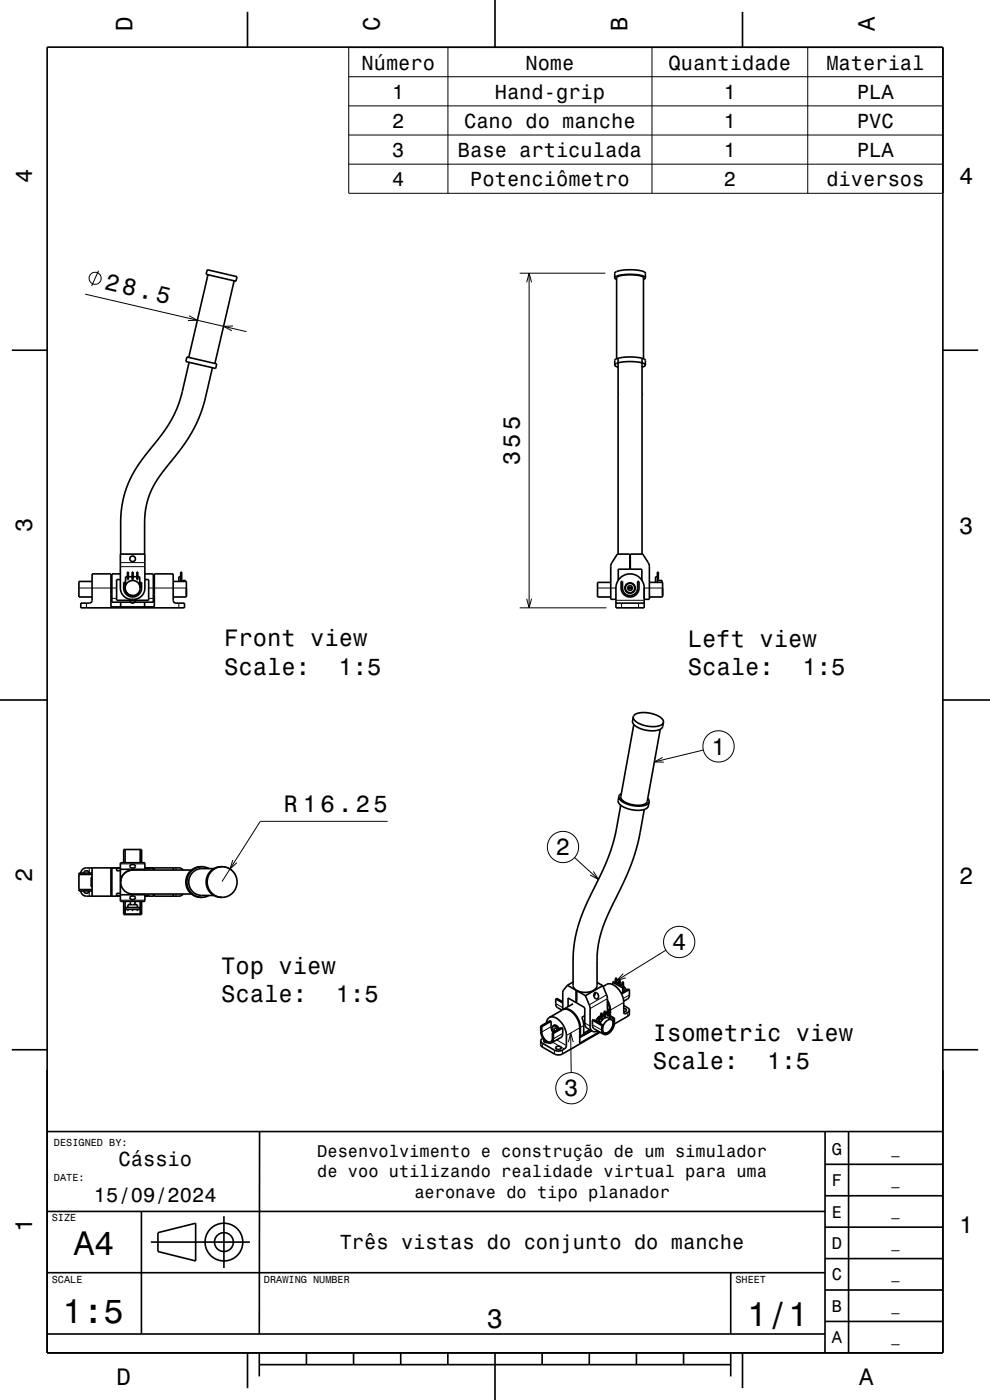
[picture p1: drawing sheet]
<svg xmlns="http://www.w3.org/2000/svg" width="210mm" height="297mm" viewBox="0 0 210 297" stroke-linecap="round" stroke-linejoin="round" font-family="sans-serif">
<g fill="none" stroke="#000" stroke-width=".21">
<path d="M74 10.1h126.1v30.9h-126.1zM74 16.3h126.1M95 10.1v30.9M138.3 10.1v30.9M171.3 10.1v30.9M74 22.5h126.1M74 28.6h126.1M74 34.8h126.1M20.9 57.4l-1.5 3.3M110.2 58h18.2M111.7 59.9l.5-1.9 .6 1.9M112.2 58v70.9"/>
<path d="M18.1 62.4l34.2 8M40.1 67l1.8 .9-2 .1M49.4 69.2h-2l1.8 1M25.5 119.4h5.2M16.7 124.7h6.8M18.3 127.9v1M23.7 124.7h1M23.7 126.9h1M25.5 120.2h5.2M31.5 124.7h1M31.5 126.9h1M32.7 124.7h6.8"/>
<path d="M37.9 127.9v1M110.2 128.9h18.5M111.7 127l.5 1.9 .6-1.9M126.7 124.7h4M130.7 127.3h5.9M131.9 127.9v1M135.4 127.9v1M136.6 124.7h4M149.2 159.1l-10.4 2.5M82.2 174.2h-27l-8.1 12.8M140.6 160.7l-1.8 .9 2 .1M18.9 184.1v1.1"/>
<path d="M18.9 189v1.1M25.5 183.3h5.2M25.5 191h5.2M37.3 184.1v.5M37.3 189.7v.4M47.1 183.9a3.2 3.2 0 0 1 2.9 2M49.4 182.4l-.6 2 1.5-1.4M121.9 181.9l5 4.7M125.9 184.9l1 1.7-1.7-1M116.9 217.8l-2 1.1M117.9 212.9l1.5 .9M119.4 219.2l-2 1.2"/>
<path d="M121.1 219.1l.1 8.4M123 218l-2.9 1.7M123.8 217.6l-.7 .4M123.8 219.4l-.7 .4M124 217l1.2 .7M125.7 217.4l1.9 1.1M128.7 211l-3.7 2.2M128.8 211.9l-3.6 2.1M129.3 214.4l-.2 .1M130 217.1h.1M132.2 206.6l-1.4 1.4 1.9-.6M132.3 212.7l-2.8 1.6"/>
<path d="M132.3 214.8l.4 .2M133.2 214.8v.8M133.5 211.1l-1.3 .7M141.2 201.6l-10.4 6.4M115.1 221.3v.8M117.2 221.1l2.5 1.4M117.6 222.8v.8M118.1 220.6l2 1.2M119.3 222.8v.8M121.6 221.1l-.5-2-.5 2"/>
<circle cx="20.2" cy="59" r="1.28"/>
<circle cx="152.4" cy="158.3" r="3.3"/>
<circle cx="119.4" cy="179.7" r="3.3"/>
<circle cx="144.1" cy="199.8" r="3.3"/>
<circle cx="121.2" cy="230.9" r="3.3"/>
</g>
<g fill="none" stroke="#000" stroke-width=".35">
<path d="M10 10h190v277h-190zM52.5 2.5v7.5M105 0v10M157.5 2.5v7.5M44 57.2l6.3 1.5-.2 1-6.4-1.5zM44.1 58.3l-4.1 17.5M49.7 59.6l-4.1 17.5M130.4 58.9l.4 .4M130.4 58.9a2.76 2.76 0 0 1 2.4-.7h.7a5.1 5.1 0 0 1 3.4 .7M130.4 58.9v-.9a2.76 2.76 0 0 1 2.4-.8h.7a5.1 5.1 0 0 1 3.4 .7v1M136.9 58.9l-.4 .4M2.5 74.3h7.5"/>
<path d="M39.6 75.7l6.4 1.5-.2 1-6.4-1.5zM40.1 76.9l-1.4 6.2a26.7 26.7 0 0 1-6.5 11.7 24 24 0 0 0-6.4 13.3l-.2 2.3v7.1M45.1 78l-1.5 6.2a32.6 32.6 0 0 1-7.9 14.4 17.7 17.7 0 0 0-5 11.9v7M130.4 77.4l.7 .5M130.4 77.4a2.72 2.72 0 0 1 2.4-.7h.7a5.1 5.1 0 0 1 3.4 .7M130.8 76.1l-.4 .3v1M130.8 76.1l1.3-.3 1.4-.1a5.1 5.1 0 0 1 3.4 .7v1M130.8 76.1v-17.2a4.4 4.4 0 0 1 3.3-.6 2.98 2.98 0 0 1 2.4 .6v17.2M131.1 76.2v41.3M136.2 76.2v41.3M136.9 77.4l-.7 .5M200 74.3h7.5"/>
<path d="M25.5 117.5h5.2v7.2a2.61 2.61 0 0 1-2.6 2.5 2.61 2.61 0 0 1-2.6-2.5zM19.5 121.7h4v7h9.2v-7h4v5.6a.6 .6 0 0 0 .6 .6h1.8v1h-22v-1h1.8a.6 .6 0 0 0 .6-.6zM19.5 123.3h-2.8v3.3h2.8M23.5 123.7h.2M23.5 125.7h.2M25.5 123h-.8v4.3h6.8v-4.3h-.8M25.5 121.7h-1.8v6h8.8v-6h-1.8M25.6 127.7v1M26.2 123.5h.3v1.2a1.6 1.6 0 0 0 1.6 1.6 1.6 1.6 0 0 0 1.6-1.6v-1.2h.3v1.2a1.9 1.9 0 0 1-1.9 1.9 1.9 1.9 0 0 1-1.9-1.9zM27 121.3h.2v1.7h-.2zM27 122.3h-.4v1.9M27.2 122.3h.8"/>
<path d="M27.6 127.1a.6 .6 0 0 0 .5 .8 .6 .6 0 0 0 .6-.8M28 121.3h.2v1.7h-.2zM28.2 122.3h.8M29 121.3h.2v1.7h-.2zM29.2 122.3h.4v1.9M29.7 124.7a1.6 1.6 0 0 0-1.6-1.6 1.6 1.6 0 0 0-1.6 1.6 1.6 1.6 0 0 0 1.6 1.6M30.7 127.7v1M32.5 123.7h.2M32.5 125.7h.2M36.7 123.3h2.8v3.3h-2.8M38.3 123h.2v-1.7h-.2v2M38.3 122.3h-.4v1"/>
<path d="M38.3 123.1h1v.2M129.6 123.5h-2.9v3.1h2.9M130.7 127.9h5.9M131.1 123.1v-2.4h2.5v-3.2h-2.6l-1.4 2.3v7.3h1.1M131.6 122.6a3 3 0 0 1 3.2-.6 3 3 0 0 1 1.8 2.7v4.2h-5.9v-4.3a2.99 2.99 0 0 1 .9-2zM131.7 123.3h.3v1.4a1.6 1.6 0 0 0 1.6 1.6 1.6 1.6 0 0 0 1.7-1.6v-1.4h.3v1.4a1.9 1.9 0 0 1-2 1.9 1.9 1.9 0 0 1-1.9-1.9zM133.2 124.8h.9M133.2 124.6h.9M136.2 123.1v-2.4h-2.5v-3.2h2.6l1.4 2.2v7.4h-1.1M137.7 123.5h2.9v3.1h-2.9M139.4 123h.3v-1.7h-.3v2.2M139.4 122.3h-.3v1.2"/>
<path d="M139.4 123.1h1.1v.4M0 148.5h10M134.3 152.1l-.1 .9a2.55 2.55 0 0 0 2.3 1.8 4.1 4.1 0 0 0 4-.5l.2-1.1M134.3 152.1a2.55 2.55 0 0 0 2.4 1.8 4.1 4.1 0 0 0 4-.5v-.2M134.3 152.1a1.91 1.91 0 0 1 2.1-.9 5 5 0 0 1 4.3 1.7v.3M134.4 153.7l-2.7 15.3a2.66 2.66 0 0 0 2.6 1.7 2.93 2.93 0 0 0 3-.6l2.8-15.4M200 148.5h10M131.3 168.9l-.2 .9a2.55 2.55 0 0 0 2.4 1.9 4.1 4.1 0 0 0 4-.5l.2-1.1M131.3 168.9a2.55 2.55 0 0 0 2.3 1.9 4.1 4.1 0 0 0 4-.5l.1-.2M131.7 170.8l-1.5 7.6a53.2 53.2 0 0 1-4.9 11.6 30.1 30.1 0 0 0-3.7 13.7v5.4a1.26 1.26 0 0 0 .7 1M131.8 168.4l-.5 .5M136.7 171.7l-1.1 5.9-1 3.6-1.6 4.3-2.1 4.6a30.6 30.6 0 0 0-4.2 11.6l-.1 7.4a2.45 2.45 0 0 1-2.9 1.4l-1.4-.4 1.9 1.1"/>
<path d="M137.4 169.4l.3 .7M16.7 188.7h2.8M16.7 185.5h2.8M17.1 189a1.2 1.2 0 0 0 1.2 1.1h7.2M17.7 189a.6 .6 0 0 0 .6 .5 .6 .6 0 0 0 .6-.5M17.7 185.2a.6 .6 0 0 1 .6-.5 .6 .6 0 0 1 .6 .5M19.5 184.1v6M19.5 185.2h-2.8v3.8h2.8M19.5 186.1h-.2v2h.2M23.5 184.1v6M23.5 188.1h.2M23.5 186.1h.2"/>
<path d="M23.7 184.1v6M24.7 184.1v.6h.8M24.7 184.2h.8M24.7 190h.8M25.5 184.1h-7.2a1.2 1.2 0 0 0-1.2 1.1M25.5 189.5h-.8v.6M25.5 184.4h5.2M25.5 189.8h5.2M25.6 187.2l-.1 4h5.2v-1.5M26.2 183v-2.8h3.8v2.8M26.2 191.2v2.8h3.8v-2.8M26.5 180.2v2.8"/>
<path d="M26.5 191.2v2.8M26.5 192.5h3.2M26.5 193.9h3.2M26.6 192.5v.4h3v-.4M27 192.9v.2h.2v-.2M27.1 192.5v-.6h2v.6M27.6 191.5h.1M27.7 191.2l-.1 .7M27.7 183.5l.4-.1 .6 .2a.57 .57 0 0 1-.6 .6 .57 .57 0 0 1-.5-.5zM27.7 190.2l.4-.1 .6 .2a.57 .57 0 0 1-.6 .5 .57 .57 0 0 1-.5-.4zM28 192.9v.2h.2v-.2M28.1 184.6a2.65 2.65 0 0 0-2.6 2.5v-4.1h5.2v1.6"/>
<path d="M28.1 184.6h12.5M28.1 184.6a2.54 2.54 0 0 0-2.5 2.5 2.54 2.54 0 0 0 2.5 2.6h12.5M28.6 191.2v.7M28.6 191.5h.1M29 192.9v.2h.2v-.2M29.7 180.2v2.8M29.7 191.2v2.8M30.7 184.1h7.3l.9 .5M30.7 184.2h.8M30.7 190h.8M31.5 184.1v.5M31.5 189.7v.4"/>
<path d="M32.5 184.1v.5M32.5 189.7v.4M32.7 184.1v.5M32.7 189.7v.4M36.7 184.1v.5M36.7 189.7v.4M38.9 189.7l-.5 .3-.5 .1h-7.2M42.8 183.9a3.3 3.3 0 0 0-3.4 3.2 3.3 3.3 0 0 0 3.4 3.3M42.8 183.9l1.5 .4M42.8 183.9a3.3 3.3 0 0 0-3.2 3.2 3.3 3.3 0 0 0 3.2 3.3M44.3 190l-1.5 .4M45.4 184.3h-2.6a2.85 2.85 0 0 0-2.8 2.8 2.85 2.85 0 0 0 2.8 2.9h2.6"/>
<path d="M45.4 184.3a3.3 3.3 0 0 0-1.6 3.7 3.3 3.3 0 0 0 3.3 2.4M47.1 183.9l-.9 .1-.8 .3M47.1 183.9a3.3 3.3 0 0 1 3.2 3.2 3.3 3.3 0 0 1-3.2 3.3M47.1 183.9a3.3 3.3 0 0 0-3.1 3.2 3.3 3.3 0 0 0 3.1 3.3M114.7 217.7v1.1a2.44 2.44 0 0 0 2.2 2.5l.1-.1M114.7 217.7l.2 .1M114.9 217.8v1.1a2.09 2.09 0 0 0 1.8 2.1 .73 .73 0 0 0 .5-.8v-1.1M116.5 215.9a2.41 2.41 0 0 1 2.8 1.4l.8 1.7v2.8a1.8 1.8 0 0 1-2.5 1l-2.5-1.5-.4-.5M116.5 215.9l2.9-1.7a2.41 2.41 0 0 1 2.7 1.4l.6 1.1 .2 .9 .1 3.7 4.2-2.4M116.5 215.9l-.4 .4-.2 .7M116.9 216.7v1.3l.4 1M116.9 216.7l-.2-.2-2 1.2"/>
<path d="M116.9 216.7l-2 1.1M117.2 219.1l.2 .1M117.3 217.8a.51 .51 0 0 1 .4-.4 .51 .51 0 0 1 .5 .3l.4 .6M117.4 217.7l.6 .1 .5 .6M117.4 217.7a.93 .93 0 0 0 .1 1.2M117.4 219.2l-.1 1.5-.3 .5M117.8 217.5l-.4 .2M117.9 211.9l.1 1.5 1.2 .9M117.9 211.9l1.5 .9M117.9 211.9l.2-.1 1.3 .7M118.2 218.5l-.3-.4h-.3l-.1 .3 .2 .4M119.4 218.1v1.3l-.2 .5-2.2 1.3"/>
<path d="M119.4 218.1l-2 1.1M119.4 218.1l-.2-.1-2 1.1M119.5 214.1a2.41 2.41 0 0 1 2.8 1.4l.6 1.1 .2 .9v2.3l-.1 .3 2.5-1.4-1.8 .9 .1-2.3-.4-1.5 .6-.3M119.5 214.1l-.1 .1M120.4 209l-1 1.3v3.9M120.4 209l1.8 1.1M121.6 212.9l-2.1 1.2M121.6 208.3l-1.2 .7M122.2 212.7l-1.7-1v1.9M122.2 210.1v2.6M122.3 210.1v2.7l1.7 1v3.2a1.18 1.18 0 0 0 .5 1.1l1.2 .7M122.3 210.1h-.1"/>
<path d="M122.3 212.7h-.1M124.2 211.2l1 2.6v3.9a1.19 1.19 0 0 0 .5 1.1M125.1 218.4l-1.3 .8M125.7 216.4v1.2l.1 .5 2.2 1.3M125.7 216.4l1.9 1.2M125.7 216.4l.2-.1 2 1.1M126.1 210.7a.66 .66 0 0 1 .8 .4 .66 .66 0 0 1-.4 .8 .85 .85 0 0 1-.4-1.2zM126.3 210.6l-.3 .7M126.6 208.4l1.3 .7M126.8 218.7l-.5 .2-.6-.1M126.8 215.9l.1 .1M126.9 215.8v1l-.5-.2 .5-.7"/>
<path d="M126.9 215.8l.2 .2M127.1 216v1M127.3 219l-8 4.6a1.85 1.85 0 0 1-1.7 0l-2.7-1.6-.2-.2v-1M127.4 215h.3M127.4 215v1.3l.2 .1M127.4 215l.2 .1M127.4 215.5l-.5 .3M127.4 215.8l-.3 .2M127.6 215.1v1.3M127.6 217.6l.1 1.3 .3 .5M127.7 215v1.3l-.1 .1M127.7 215l-.1 .1"/>
<path d="M127.9 217.4v1.2l.3 .5M127.9 209.1l.9 2.3v4.1l.2 .1M127.9 217.4l-.3 .2M127.9 209.1l-3.7 2.1M127.9 209.3l.8-.5a2.42 2.42 0 0 1 2.8 1.4l.7 1.8 .1 3h.4l.6-.3 .2-.4M128.1 214.6l.2 .1M128.1 214.6v1.3l.2 .1M128.1 214.6h.3M128.1 215.1l-.4 .2M128.1 215.4l-.4 .2M128.3 214.7v1.3M128.4 214.6v1.3l-.1 .1"/>
<path d="M128.4 214.6l-.1 .1M128.8 212.5l.5 1.2v1.7M128.8 212.2l.6 1.4 .1 1.9M128.8 214.7l-.4 .2M128.8 215l-.4 .2M129 214.2v1.4M129.1 214.2v1.3l-.1 .1M129.1 214.2h-.1M129.1 214.2h-.3h.2M129.1 214.7h.2M129.3 214.7v1.4M129.3 214.7l-.2 .1"/>
<path d="M129.3 215.4l1 .6M129.3 215.6l.8 .5M129.7 216.3l-.7-.4a1.51 1.51 0 0 0-1.7 1.2M129.7 216.3a1.86 1.86 0 0 1-.7 2.7l-.8 .1M129.7 216.3a1.7 1.7 0 0 0-1.8 1.6M130 208.4v.5M130 208.4l2.1 1.2M130 208.4l.3-.2 .2 .2M130.1 216.1v1a2.06 2.06 0 0 1-1.8 2.1l-.1-.1M130.3 216v1a2.45 2.45 0 0 1-2.1 2.5l-.2-.1M130.3 216l-.2 .1M130.5 207.5h.3"/>
<path d="M130.5 207.5l.2 .1M130.5 207.5v.9M130.5 208.4l.8 .4M130.7 207.6v.8M130.8 207.5v1M130.8 207.5l-.1 .1M130.8 208.4l.2 .1M131 208.5l-.1 .1M131 208.5v.2M131.3 208h.2M131.3 208v.8M131.3 208h.1"/>
<path d="M131.3 208.8l.1 .1M131.4 208v.9M131.4 208.9l.7 .4M131.5 208.9l.5 .1M131.5 208h-.1M131.5 208v.9M132 208.4h.2M132 208.4h.1M132 208.4v.8M132.1 208.4v.9M132.1 209.6v.9M132.1 209.3l.3 .1"/>
<path d="M132.2 209.2l.7 .8M132.2 208.4h-.1M132.2 208.4v.9M132.3 213.3l1 .6 .2 .4M132.3 213.9l.4 .1 .2 .3-.1 .2-.5 .1M132.4 209.4l-.3 .2M132.4 209.4v.9M133.5 214.3v.9l-.2 .3-3 1.7M133.5 209.9l-.1 1.7-1.1 .8M133.5 209.9l-.2-.1-1.5 .9M133.5 209.9l-1.6 1M2.5 222.7h7.5"/>
<path d="M115.2 220.3l-.5 .5M115.4 220.6v.4l.7 .2M118 222.1l.4-.2 .6 .3a.57 .57 0 0 1-.5 .4 .57 .57 0 0 1-.6-.4zM175 240v47M180 240v47M200 222.7h7.5M10 257h165M10.1 240.1h190M30 257v26M47.5 258v11M55.1 240l-.1 43M175 253.7h25"/>
<path d="M175 247h25M10 270h165M32 263.5h21M33.5 261.5l8-2v8l-8-2zM155 270v13M175 273.7h25M175 267h25M175 260.3h25M10 283h165M52.5 287v7.5M55 289.5h100M55 287v5"/>
<path d="M65 287v2.5M75 287v2.5M85 287v2.5M95 287v2.5M105 287v10M115 287v2.5M125 287v2.5M135 287v2.5M145 287v2.5M155 287v5M157.5 287v7.5M175 280.3h25"/>
<circle cx="28.1" cy="118.5" r=".6"/>
<circle cx="133.6" cy="124.7" r="1"/>
<circle cx="133.6" cy="124.7" r="1.1"/>
<circle cx="133.6" cy="124.7" r=".5"/>
<circle cx="47.5" cy="263.5" r="2"/>
<circle cx="47.5" cy="263.5" r="4"/>
</g>
<g font-size="7.2">
<text x="15.7" y="266.3">A4</text>
<text x="13.3" y="280.7">1:5</text>
<text x="158.5" y="281.3">1/1</text>
</g>
<text font-size="5.8" x="103.3" y="281.6">3</text>
<g font-size="5">
<text x="28.1" y="6.5" transform="rotate(-90 28.1 6.5)">D</text>
<text x="80.6" y="6.5" transform="rotate(-90 80.6 6.5)">C</text>
<text x="133.1" y="6.5" transform="rotate(-90 133.1 6.5)">B</text>
<text x="185.6" y="6.5" transform="rotate(-90 185.6 6.5)">A</text>
<text x="6.8" y="38.7" transform="rotate(-90 6.8 38.7)">4</text>
<text x="203.5" y="39">4</text>
<text x="22" y="61.3" transform="rotate(13 22 61.3)">28.5</text>
<text x="110.2" y="98.7" transform="rotate(-90 110.2 98.7)">355</text>
<text x="6.8" y="112.9" transform="rotate(-90 6.8 112.9)">3</text>
<text x="203.5" y="113.2">3</text>
<text x="47.5" y="137.1">Front view</text>
<text x="145.9" y="137.2">Left view</text>
<text x="47.5" y="143.2">Scale:</text>
<text x="71.8" y="143.2">1:5</text>
<text x="145.9" y="143.3">Scale:</text>
<text x="170.2" y="143.3">1:5</text>
<text x="150.9" y="160.1">1</text>
<text x="60.2" y="172.2">R 16.25</text>
<text x="117.9" y="181.4">2</text>
<text x="6.8" y="187.1" transform="rotate(-90 6.8 187.1)">2</text>
<text x="203.5" y="187.4">2</text>
<text x="142.6" y="201.6">4</text>
<text x="46.9" y="206.5">Top view</text>
<text x="46.9" y="212.6">Scale:</text>
<text x="71.2" y="212.6">1:5</text>
<text x="138.5" y="220.8">Isometric view</text>
<text x="138.5" y="226.8">Scale:</text>
<text x="162.7" y="226.8">1:5</text>
<text x="119.7" y="232.6">3</text>
<text x="6.8" y="261.3" transform="rotate(-90 6.8 261.3)">1</text>
<text x="203.5" y="261.6">1</text>
<text x="24.7" y="293.8">D</text>
<text x="182.2" y="293.8">A</text>
</g>
<g font-size="4.3">
<text x="76.7" y="14.8">Número</text>
<text x="111.5" y="14.8">Nome</text>
<text x="141.8" y="14.8">Quantidade</text>
<text x="175.3" y="14.8">Material</text>
<text x="83.2" y="20.9">1</text>
<text x="104.9" y="20.9">Hand-grip</text>
<text x="153.5" y="20.9">1</text>
<text x="181.8" y="20.9">PLA</text>
<text x="83.2" y="27.1">2</text>
<text x="98.4" y="27.1">Cano do manche</text>
<text x="153.5" y="27.1">1</text>
<text x="181.8" y="27.1">PVC</text>
<text x="83.2" y="33.3">3</text>
<text x="97.1" y="33.3">Base articulada</text>
<text x="153.5" y="33.3">1</text>
<text x="181.8" y="33.3">PLA</text>
<text x="83.2" y="39.5">4</text>
<text x="99.7" y="39.5">Potenciômetro</text>
<text x="153.5" y="39.5">2</text>
<text x="175.3" y="39.5">diversos</text>
<text x="25.1" y="247.4">Cássio</text>
<text x="19.9" y="254.9">15/09/2024</text>
<text x="72.1" y="265.1">Três vistas do conjunto do manche</text>
</g>
<g font-size="3.6">
<text x="67.3" y="245.4">Desenvolvimento e construção de um simulador</text>
<text x="176.4" y="245">G</text>
<text x="67.3" y="249.8">de voo utilizando realidade virtual para uma</text>
<text x="176.4" y="251.6">F</text>
<text x="87.9" y="254.1">aeronave do tipo planador</text>
<text x="176.4" y="258.3">E</text>
<text x="176.4" y="265">D</text>
<text x="176.4" y="271.6">C</text>
<text x="176.4" y="278.3">B</text>
<text x="176.4" y="285">A</text>
</g>
<g font-size="2.9">
<text x="189.1" y="244.7">_</text>
<text x="189.1" y="251.4">_</text>
<text x="189.1" y="258">_</text>
<text x="189.1" y="264.7">_</text>
<text x="189.1" y="271.4">_</text>
<text x="189.1" y="278">_</text>
<text x="189.1" y="284.7">_</text>
</g>
<g font-size="2.2">
<text x="11.5" y="243">DESIGNED BY:</text>
<text x="11.5" y="250.5">DATE:</text>
<text x="11" y="259.1">SIZE</text>
<text x="11" y="272.1">SCALE</text>
<text x="56" y="272.1">DRAWING NUMBER</text>
<text x="156" y="272.1">SHEET</text>
</g>
</svg>
